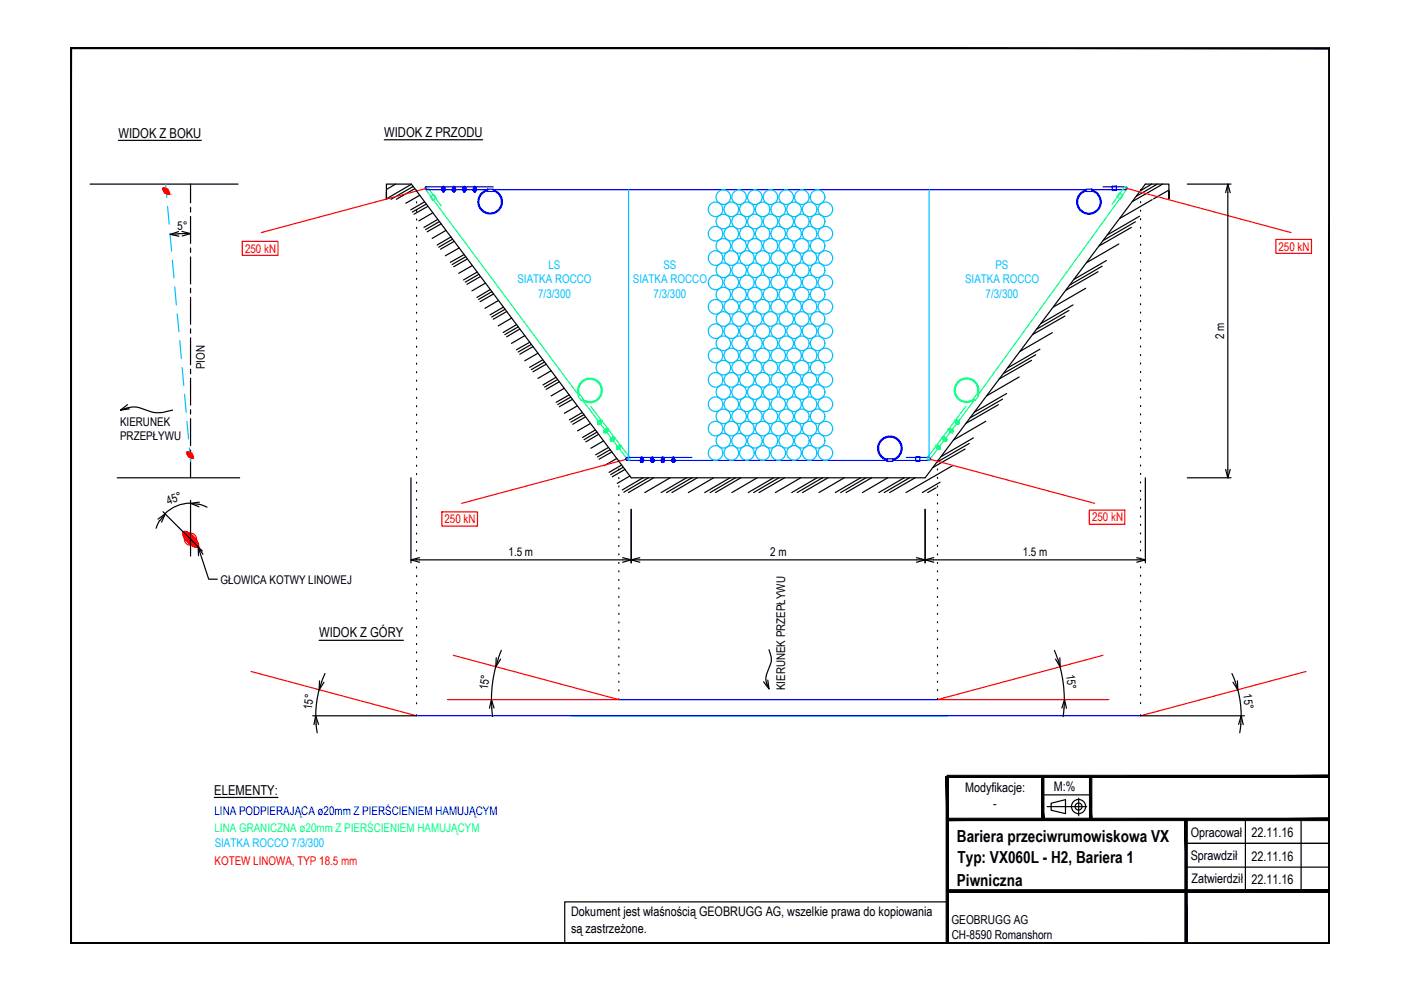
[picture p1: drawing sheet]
<svg xmlns="http://www.w3.org/2000/svg" width="297mm" height="210mm" viewBox="0 0 297 210" stroke-linecap="round" stroke-linejoin="round" font-family="sans-serif">
<!-- layer: 0 -->
<g fill="none" stroke="#000" stroke-width=".25">
<path d="M19.1 39h31.4M25.1 29.8h17.6M81.5 29.6h20.8M251.7 39h9.3M260.3 39v62.3M37.9 49.1l-1.8 .6 1.8 .4M37.9 49.6l-1.8 .1M38.6 49.1l1.8 .4-1.8 .5M38.6 49.5h1.8M247.8 40.6v1.6v-3.2h-5l-46.7 62.3h-62.3l-46.6-62.3h-5.3v3.2v-1.5M259.9 40.9l.4-1.9 .5 1.9M259.9 99.5l.4 1.8 .5-1.8"/>
<path d="M24.9 101.3h25.9M33.5 110.1l1.5-1.1-.7 1.7M35 109l-1.1 1.4M40.4 106.7l1.8 .2M42 116l2.3 6.8h1.8M42.3 106.5l-1.9 .2 1.8 .7M43 117.5l-1-1.5 .1 1.8M87.1 118.7h48.6M87.1 101.3v18M89 118.2l-1.9 .5 1.9 .5M132 118.2l1.8 .5-1.8 .5M133.8 108v11.3"/>
<path d="M135.7 118.2l-1.9 .5 1.9 .5M194.3 118.2l1.8 .5-1.8 .5M194.3 118.7h48.5M196.1 108v11.3M198 118.2l-1.9 .5 1.9 .5M241 118.2l1.8 .5-1.8 .5M242.8 101.3v18M251.7 101.3h9.3M67.7 135.8h17.8M105.2 139.4l-.1 2 1-1.7M105.7 139.6l-.6 1.8M224.3 139.6l.5 1.8"/>
<path d="M224.7 139.5l.1 1.9-1-1.7M66.9 151.8l.1 1.8M67.5 153.6l-.6-1.8-.3 1.8M67.7 144.4v1.9l1-1.6M68.2 144.5l-.5 1.8M104.2 148.3l.1 1.9M104.7 150.1l-.5-1.8-.4 1.9M225.1 150.1l.6-1.8 .4 1.9M225.7 148.3l-.1 1.9M261.9 144.5l.5 1.8M262.4 144.4v1.9l-1-1.6M262.6 153.6l.6-1.8 .4 1.8"/>
<path d="M263.2 151.8l-.1 1.8M45.4 169.1h13.5"/>
</g>
<!-- layer: 0_BEMASSUNG -->
<g fill="none" stroke="#000" stroke-width=".25">
<path d="M38.6 49.5l-.7 .1M27 85.8l-1.5 1.2M27.4 86.7l-1.9 .3a5.8 5.8 0 0 1 5.5 0 5.9 5.9 0 0 0 4.2 .3l1.4-.3M33.9 110.3l-.8 1.7M34.6 108.5l3.3 3.3M40.4 106.7a7.6 7.6 0 0 0-5.4 2.2M40.4 106.1v4.7M42.2 106.9l1.7 .6M133.8 108v11.3M135.7 118.7h58.6M196.1 108v11.3M106.3 137.9l-.7 1.7"/>
<path d="M163 137.8a4.1 4.1 0 0 1-.1 4.1 3.7 3.7 0 0 0 .1 4.2l-.2-1.9M223.6 137.9l.6 1.7M66.3 151.8h21.9M67 153.6l.3 1.8M67.7 146.2a21.4 21.4 0 0 0-.8 5.5M68.9 142.8l-.7 1.7M104.3 150.1l.1 1.8M105.1 141.3a27 27 0 0 0-.9 7M161.9 144.6l1.1 1.5M224.7 141.4a26.9 26.9 0 0 1 1 6.9M225.6 150.1l-.2 1.8M242 151.8h21.8"/>
<path d="M261.2 142.8l.7 1.7M262.4 146.2a21.4 21.4 0 0 1 .8 5.5M263.1 153.6l-.3 1.8"/>
</g>
<g fill="none" stroke="#000" stroke-width=".25">
<path d="M83.9 39l-2 1.2M87.2 39.1l-5.3 3.1M87.6 39.5l-4.7 2.7M244.2 39l-2.4 1.4M245.4 39l-4.5 2.6M246.5 39l-6.5 3.8M87.9 40l-3.9 2.2M89 41.4l-3 1.7M90 42.8l-2.9 1.7M90.4 43.3l-3 1.7M90.7 43.7l-2.9 1.7M91.8 45.1l-3 1.7"/>
<path d="M92.8 46.5l-2.9 1.7M93.1 47l-2.9 1.7M93.5 47.5l-2.9 1.6M94.5 48.9l-2.9 1.6M95.6 50.2l-2.9 1.7M95.9 50.7l-2.9 1.7M96.3 51.2l-2.9 1.6M97.3 52.6l-2.9 1.6M98.4 54l-2.9 1.6M98.7 54.4l-2.8 1.7M99.1 54.9l-2.9 1.7M100.1 56.3l-2.8 1.7"/>
<path d="M101.1 57.7l-2.8 1.7M101.5 58.2l-2.8 1.6M101.9 58.6l-2.9 1.7M232.8 57.6l-6.9 4M233.7 56.4l-6.9 4M234.6 55.2l-6.9 4M237.2 51.7l-6.9 4M239.9 48.2l-6.9 4M240.7 47l-6.8 4M241.6 45.8l-6.8 4M244.3 42.3l-6.9 4M247.8 40.3l-3.2 1.9"/>
<path d="M102.9 60l-2.9 1.7M103.9 61.4l-2.8 1.7M104.3 61.8l-2.9 1.7M104.7 62.3l-2.9 1.7M105.7 63.7l-2.9 1.7M106.7 65.1l-2.8 1.7M107.1 65.6l-2.9 1.6M107.5 66l-2.9 1.7M108.5 67.4l-2.9 1.7M109.5 68.8l-2.8 1.7M109.9 69.3l-2.9 1.7M110.2 69.8l-2.8 1.6"/>
<path d="M111.3 71.2l-2.9 1.6M112.3 72.6l-2.8 1.6M112.7 73l-2.8 1.6M113 73.5l-2.8 1.6M114.1 74.9l-2.8 1.6M115.1 76.3l-2.8 1.6M115.5 76.8l-2.8 1.6M115.8 77.2l-2.8 1.6M116.9 78.6l-2.8 1.6M216.1 79.9l-6.9 4M218.7 76.4l-6.8 3.9M219.6 75.2l-6.9 4"/>
<path d="M220.5 74l-6.9 4M223.1 70.5l-6.8 4M225.8 67l-6.9 4M226.6 65.8l-6.8 4M227.5 64.6l-6.8 4M230.2 61.1l-6.9 4M117.9 80l-2.8 1.6M118.2 80.5l-2.7 1.6M118.6 80.9l-2.8 1.7M119.6 82.3l-2.7 1.6M120.7 83.7l-2.8 1.6M121 84.2l-2.7 1.6"/>
<path d="M121.4 84.7l-2.8 1.5M122.4 86.1l-2.8 1.5M123.5 87.5l-2.8 1.5M123.8 87.9l-2.8 1.6M124.1 88.4l-2.7 1.6M125.2 89.8l-2.8 1.6M126.3 91.1l-2.8 1.7M126.6 91.6l-2.8 1.6M126.9 92.1l-2.7 1.6M128 93.5l-2.7 1.5M129 94.9l-2.7 1.5M129.4 95.3l-2.7 1.6"/>
<path d="M129.7 95.8l-2.7 1.6M130.8 97.2l-2.7 1.6M131.8 98.6l-2.7 1.6M132.1 99.1l-2.6 1.5M132.5 99.5l-2.7 1.6M202 98.7l-9.9 5.7M204.6 95.2l-6.8 3.9M205.5 94l-6.9 4M206.4 92.8l-6.9 4M209 89.3l-6.8 4M211.7 85.8l-6.9 3.9M212.6 84.6l-6.9 4"/>
<path d="M213.4 83.4l-6.8 4M133.5 100.9l-2.6 1.6M136.3 101.3l-4.4 2.6M137.5 101.3l-5.2 3.1M138.6 101.3l-5.4 3.1M142.1 101.3l-5.4 3.1M145.6 101.3l-5.4 3.1M146.7 101.3l-5.4 3.1M147.8 101.3l-5.3 3.1M151.3 101.3l-5.4 3.1M154.8 101.3l-5.4 3.1M155.9 101.3l-5.3 3.1"/>
<path d="M157.1 101.3l-5.4 3.1M160.5 101.3l-5.3 3.1M164 101.3l-5.4 3.1M165.2 101.3l-5.4 3.1M166.3 101.3l-5.4 3.1M169.8 101.3l-5.4 3.1M173.2 101.3l-5.3 3.1M174.4 101.3l-5.4 3.1M175.6 101.3l-5.4 3.1M179 101.3l-5.4 3.1M182.5 101.3l-5.4 3.1M183.6 101.3l-5.4 3.1"/>
<path d="M184.8 101.3l-5.4 3.1M188.2 101.3l-5.3 3.1M191.7 101.3l-5.4 3.1M192.8 101.3l-5.3 3.1M194 101.3l-5.4 3.1M198.5 103.4l-1.8 1M199.3 102.2l-3.7 2.2M221.1 168.5h10.1M222 171h8.4M222.9 170.3l3-.8v3l-3-.7zM228.7 169.2v3.8M251.5 178.8h30.4"/>
<path d="M264 173.7v15.2M275.9 173.7v15.2M200.8 191.2h-81.1v8.9M251.5 183.9h30.4"/>
<circle cx="228.7" cy="171" r="1.5"/>
<circle cx="228.7" cy="171" r=".74"/>
</g>
<!-- layer: TS Horizontal -->
<g fill="none" stroke="#00f" stroke-width=".25">
<path d="M90.4 39.6a.32 .32 0 0 0-.3 .3 .32 .32 0 0 0 .3 .3h13M90.4 39.6h14.2M93.7 40v.3h.7l-.1-.3M93.7 39.9h.1M93.7 40h.1M93.8 40l.1 .1M93.9 39.6h.2M93.9 39.6v.7M94.1 39.6v.7M94.2 40v.1M94.2 39.9h.1M94.2 40h.1"/>
<path d="M94.3 40h.1M95.9 39.9h.1M95.9 40v.3M96 40l.1 .1M96 40h.1M96.1 39.6h.2M96.2 39.6v.7M96.3 39.6v.7M96.4 39.9h.1M96.4 40h.1M96.4 40v.1M96.5 40l.1 .3h-.1"/>
<path d="M98.1 40v.3h.7v-.3M98.2 39.9h.1M98.2 40h.1M98.3 40v.1M98.3 39.6h.2M98.4 39.6v.7M98.6 39.6v.7h-.3M98.7 40l-.1 .2M98.7 39.9h.1M98.7 40h.1M100.4 39.9h.1M100.4 40l-.1 .3"/>
<path d="M100.5 40v.1M100.5 40h.1M100.6 39.6h.2M100.6 39.6v.7M100.8 39.6v.7M100.9 40v.1M100.9 39.9h.1M100.9 40h.1M101 40l.1 .3h-.7M233.9 39.6h4.8M235.8 39.5h.9v.9h-.9zM238.7 39.6a.32 .32 0 0 1 .3 .3 .32 .32 0 0 1-.3 .3h-7.2"/>
<path d="M93.6 40.3l.1 .1M93.7 40.4h.1M93.8 40.4h.1M93.8 40.6h.1M93.8 40.4h.4M93.8 40.1h.1M93.9 40.3h.3M93.9 40.1h.1M93.9 40.1v.1M93.9 40.6h.2M94 40.4v.2h-.2M94 40.4h-.2v.2"/>
<path d="M94 40.4h.2M94.1 40.6h.1M94.2 40.1h.1M94.2 40.1l-.1 .1M94.2 40.4h.1M94.2 40.4v.2h-.2M94.2 40.6h-.4M94.3 40.4h.1M94.4 40.3l-.1 .1M95.9 40.3v.1M95.9 40.3h.1M95.9 40.4h.1"/>
<path d="M96 40.3h.4M96 40.3h.1M96 40.4h.1M96.1 40.3h.3M96.1 40.4h.1v.2h-.1zM96.1 40.4h.1M96.1 40.6h.1M96.1 40.4h.3M96.1 40.1l.1 .1M96.1 40.1h.1M96.2 40.6h.1zM96.2 40.6h.1"/>
<path d="M96.2 40.4h.2M96.3 40.6h.1M96.4 40.1h.1M96.4 40.4h.1M96.4 40.4v.2h-.2M96.4 40.6h-.3M96.4 40.6h.1M96.4 40.1l-.1 .1M96.4 40.3h.1M96.5 40.4h.1M96.6 40.4h.1M96.6 40.3l-.1 .1"/>
<path d="M98.1 40.3v.1M98.1 40.4h.1M98.2 40.4h.1M98.3 40.4h.1M98.3 40.6h.1M98.3 40.4h.4M98.3 40.1h.1M98.3 40.1l.1 .1M98.4 40.6h.2zM98.4 40.6h.1M98.4 40.4v.2h-.1M98.4 40.4h-.1v.2"/>
<path d="M98.4 40.4h.3M98.6 40.6h.1M98.7 40.4h.1M98.7 40.4l-.1 .2h-.2M98.7 40.6h-.4M98.7 40.6h.1M98.8 40.4h.1M98.8 40.3v.1M100.3 40.3l.1 .1M100.3 40.3h.1M100.4 40.4h.1M100.4 40.3h.1"/>
<path d="M100.5 40.4h.1M100.5 40.4h.2l-.1 .2zM100.5 40.6h.1M100.5 40.4h.4M100.5 40.3h.4M100.5 40.1h.1M100.5 40.1l.1 .1M100.6 40.6h.2zM100.6 40.6h.1M100.7 40.4h.2M100.8 40.6h.1M100.8 40.1h.1"/>
<path d="M100.9 40.4h.1M100.9 40.4v.2h-.2M100.9 40.6h-.4M100.9 40.6h.1M100.9 40.1l-.1 .1M101 40.4h.1M101 40.3v.1M103.4 40.2a2.6 2.6 0 0 0-1.7 4 2.6 2.6 0 0 0 4.3 .1 2.6 2.6 0 0 0-1.4-4M103.4 40.5a2.39 2.39 0 0 0-1.5 3.6 2.39 2.39 0 0 0 3.9 .1 2.39 2.39 0 0 0-1.2-3.7M103.4 40.1h1.2v.5h-1.2zM104.6 40.2h125.7M230.3 40.1h1.2v.5h-1.2z"/>
<path d="M230.3 40.3a2.6 2.6 0 0 0-1.6 4 2.6 2.6 0 0 0 4.3 0 2.6 2.6 0 0 0-1.5-4M230.3 40.5a2.39 2.39 0 0 0-1.4 3.7 2.39 2.39 0 0 0 3.9 0 2.39 2.39 0 0 0-1.3-3.7M133 97a.32 .32 0 0 0-.4 .3 .32 .32 0 0 0 .4 .3M133 97.6h55.1M133 97h13.7M135.7 97.7h.6M135.7 97.7h.1M135.8 97.8h.1M135.8 97.3h.1M135.8 97.4l-.1 .3M135.9 97.4h.1M135.9 97.8h.1"/>
<path d="M135.9 97.8h.5M135.9 97.8h.2v.2h-.2zM135.9 98h.1M135.9 97.4v.1M135.9 97.5h.1M135.9 97.7h.4M135.9 97.5l.1 .1M136 98h.2zM136 97h.2M136 97v.7M136.1 97.8h.2M136.2 98h.1"/>
<path d="M136.2 97v.7M136.2 97.5h.1M136.2 97.7h.1M136.3 97.8h.1M136.3 97.8v.2h-.2M136.3 98h-.4M136.3 97.5l-.1 .1M136.3 97.4v.1M136.3 97.3h.1M136.3 97.4h.1M136.4 97.4h.1M136.4 97.7h.1"/>
<path d="M136.4 97.8h.1M136.4 97.4l.1 .3h-.2M136.5 97.7h-.1M137.9 97.7h.1M137.9 97.7h.2M138 97.8h.1M138 97.4l-.1 .3M138.1 97.3h.1M138.1 97.4h.1M138.1 97.8h.1M138.1 97.7h.4M138.1 97.7h.1"/>
<path d="M138.1 97.8h.6M138.1 97.4l.1 .2M138.1 98h.1M138.2 97.5h.1M138.2 97h.2M138.2 98h.2zM138.2 98h.1M138.2 97v.7M138.3 97.8v.2h-.2M138.3 97.8h-.1l-.1 .2M138.3 97.8h.2M138.4 98h.1"/>
<path d="M138.4 97v.7M138.5 97.8h.1M138.6 97.7h.1M138.5 97.4l-.1 .2M138.5 97.4h.1M138.5 97.8v.2h-.2M138.5 98h-.4M138.5 98h.1M138.5 97.3h.1M138.6 97.3h.1M138.6 97.8h.1M138.6 97.4l.1 .3h-.1"/>
<path d="M138.7 97.8h.1M138.7 97.7h-.1M140.1 97.7h.1M140.2 97.4v.3h.7v-.3M140.2 97.8h.1M140.3 97.8h.1M140.3 97.3h.1M140.3 97.4h.1M140.3 97.8h.3v.2h-.3zM140.3 98h.1M140.3 97.8h.5M140.3 97.4l.1 .1"/>
<path d="M140.4 97.5h.1M140.4 97.5v.1M140.4 97v.7h.3M140.4 98h.2zM140.4 98h.1M140.4 97h.2M140.6 97.8h.1M140.6 98h.1M140.6 97v.7M140.7 97.8h.1M140.7 97.4l-.1 .2M140.7 97.8v.2h-.1"/>
<path d="M140.7 98h-.4M140.7 98h.1M140.8 97.3h.1M140.8 97.8h.1M140.8 97.4h.1M140.8 97.7h.1M140.9 97.8h.1M140.9 97.7h.1M142.4 97.7h.1M142.5 97.8h.1M142.5 97.4l-.1 .3M142.5 97.3h.1"/>
<path d="M142.5 97.7h.1M142.6 97.8h.1M142.6 97.7h.4M142.6 97.4l.1 .2M142.6 97.4h.1M142.6 97.7h.3M142.6 98h.1M142.6 97.8h.3M142.6 97.5h.1M142.6 97h.2M142.7 98h.1zM142.7 98h.1"/>
<path d="M142.7 97v.7M142.8 97.8v.2h-.2M142.8 97.8h-.2v.2M142.8 97.8h.1M142.8 98h.1M142.8 97v.7M142.9 97.5h.1M142.9 97.8h.1M142.9 97.8v.2h-.1M142.9 98h-.3M142.9 98h.1M142.9 97.5l-.1 .1"/>
<path d="M143 97.3h.1M143 97.8h.1M143 97.4h.1M143 97.4l-.1 .1M143 97.7h.1M143.1 97.8h.1M143.1 97.4v.3h-.1M143.1 97.7h.1M188.1 97.3h1.2v.5h-1.2zM188.1 97.6a2.6 2.6 0 0 1-1.6-4 2.6 2.6 0 0 1 4.3 0 2.6 2.6 0 0 1-1.5 4M188.1 97.4a2.39 2.39 0 0 1-1.4-3.7 2.39 2.39 0 0 1 3.9 0 2.39 2.39 0 0 1-1.3 3.7M192.2 97h4.8a.32 .32 0 0 1 .3 .3 .32 .32 0 0 1-.3 .3h-7.7"/>
<path d="M194.2 96.9h.8v.9h-.8zM88.3 151.8h153.5M131.2 148.3h67.6"/>
</g>
<!-- layer: TS Vertikal -->
<g fill="none" stroke="#00ff7f" stroke-width=".25">
<path d="M90.7 39.7a.32 .32 0 0 0-.5-.1 .32 .32 0 0 0 0 .5l32.5 43.7a2.6 2.6 0 0 1 2.3-3.6 2.6 2.6 0 0 1 2.6 3.4 2.6 2.6 0 0 1-4.2 1.2l9.6 12.6M90.7 39.8l2.8 3.8M238.4 39.7a.32 .32 0 0 1 .4-.1 .32 .32 0 0 1 .1 .4M238.4 39.7l-2.6 3.6M91.2 41.8l.8-.6 .5 .8-.7 .5zM237.3 40.9l.8 .6-.6 .7-.7-.5zM238.9 40.1l-31.6 43.6a2.6 2.6 0 0 0-2.3-3.6 2.6 2.6 0 0 0-2.5 3.5 2.6 2.6 0 0 0 4.1 1.1M122.5 83.9l.5-.2 .7 .9-.5 .3zM122.9 83.7a2.39 2.39 0 0 1 2.1-3.3 2.39 2.39 0 0 1 2.4 3.1 2.39 2.39 0 0 1-3.8 1.2M125.3 86.2l8.2 10.8a.32 .32 0 0 1 0 .5 .32 .32 0 0 1-.5-.1M126.7 89.7l.2 .3M126.7 89.8l.1 .2-.1-.2"/>
<path d="M126.8 89.4v.1M126.8 89.5h.1M126.8 89.5v.1M126.8 89.9l.2-.2 .1 .2-.2 .1zM126.8 89.6h.1M126.8 90h.1M126.8 89.6l.3 .3M126.8 89.6l.2 .1M126.8 89.6l-.1 .1M126.9 89.6h.1M126.9 90h.1M127 89.5l.2 .3"/>
<path d="M127.1 89.4h.1M127.1 89.9h.1M127.1 89.2l-.3 .2 .4 .5M127.1 89.9v.1M127.2 89.9h.1M127.2 89.2v.1M127.2 90h.1M127.2 89.2h.1M127.2 89.7h.1M127.2 89.3h.1M127.2 89.3l-.1 .2M127.3 89.7h.1"/>
<path d="M127.5 89.7h.1M127.5 89.2l.1 .1M127.5 89.7h-.2M127.5 89.7l-.2 .3-.1-.1M127.6 89.2l-.5 .4M127.7 89.3l-.5 .4M128 91.5l.3 .3M128 91.5h.1M128.1 91.6l.1 .1-.1-.1M128.1 91.6h.1M128.1 91.2h.1M128.2 91.3h.1"/>
<path d="M128.2 91.2h.1M128.2 91.3v.1M128.2 91.4h.1M128.2 91.7l.1-.2 .1 .2zM128.2 91.7h.1M128.2 91.4l-.2 .1 .2 .2M128.2 91.4l.3 .3M128.2 91.4l.1 .1M128.3 91.8h.1M128.4 91.3l.1 .3M128.5 91.7h.1M128.5 91l-.3 .2 .4 .5 .3-.2"/>
<path d="M128.5 91h.1M128.5 91l.1 .1M128.5 91.1h.1M128.6 91.1h.1M128.6 91.1l-.2 .2M128.6 91.4h.1M128.8 91.4l-.3 .1M128.8 91.4h.1M128.9 90.9l.1 .2M128.9 91.4h.1M128.9 90.9l-.5 .5M129 91.1l-.5 .4"/>
<path d="M129.4 93.3l.2 .3M129.4 93.3h.1M129.4 93.3l.2 .2zM129.5 93h.1M129.5 92.9v.1M129.5 93.1h.1M129.5 93.4h.3l-.2 .2zM129.5 93l.1 .1M129.6 93.1h.1M129.6 93.1l-.2 .2 .1 .1M129.6 93.5h.1M129.6 93.1l.2 .3"/>
<path d="M129.6 93.1v.2M129.6 93.6h.1M129.7 93l.2 .3M129.7 93.1l.7-.4-.5 .6M129.8 93.4h.1M129.8 92.9h.1M129.8 93.4l.1 .1M129.9 92.8l-.4 .1 .4 .5M129.9 93.5h.1M129.9 92.8h.1M129.9 93.4h.1M129.9 93.4l.1 .1"/>
<path d="M129.9 92.8l-.1 .3M130 93.2h.1M130 93.2l-.1 .1M130.1 93.2h.1M130.1 93.2h-.1M130.2 93.2h.1M130.2 93.3l-.2 .2M130.7 95h.1M130.7 95l.3 .3M130.8 95.1l.1 .2zM130.8 95.1h.1M130.8 94.8h.1"/>
<path d="M130.8 94.8l.1 .1M130.8 94.7h.1M130.9 94.9h.1M130.9 94.9l.1 .1M130.9 94.9l-.2 .1 .2 .2M130.9 94.9l.2 .3M131 94.9h.1M131 95.3h.1M131 95l-.1 .2 .1 .1M131 95l.1 .2-.1 .1M131 94.8l.2 .3M131.1 94.7h.1"/>
<path d="M131.1 95.2h.1M131.2 95.2h.1M131.2 95.2v.1M131.2 95.3h.1M131.2 94.5l-.3 .2 .3 .5M131.2 95h.1M131.2 94.5v.1M131.2 94.6h.1M131.2 94.6v.1M131.3 95h.1M131.5 95h.1M131.5 94.9l-.2 .1"/>
<path d="M131.5 94.9h.1M131.5 95l-.2 .3-.1-.1M131.6 94.5l.1 .1M131.6 94.5l-.5 .4v-.2M131.7 94.7l-.5 .3M198.4 94.6l.5 .4-.3-.1M198.5 94.4l-.1 .2M198.6 94.5l.5 .4M198.6 95h.1M198.6 94.9v.1M198.6 95l.3 .3v-.1M198.8 95h.1"/>
<path d="M198.9 94.5v.1M198.9 94.6h.1M198.9 94.6l.1 .1M198.9 95.2h-.1M198.9 94.5l.3 .3M198.9 95.3h.1M198.9 95.1v.1M199 95.2h.1M199 95.2l-.1 .1M199 94.7h.1M199 94.7l.1 .1M199.1 94.8h.1"/>
<path d="M199.1 94.8l-.2 .3M199.1 95l.1 .3-.2-.1zM199.2 95.3h.1M199.2 94.8l-.3 .3M199.2 94.9h.1M199.2 94.9l-.2 .3M199.3 94.7h.1M199.3 94.7v.1M199.3 94.9h.1M199.3 94.9l-.1 .1M199.3 94.9l.1 .1-.1 .2M199.3 94.8h.1"/>
<path d="M199.3 94.8l-.1 .1M199.4 95.1l-.2 .2zM199.4 95.1h.1M199.4 95h.1M199.4 95l-.2 .3M199.7 92.9l.2-.2 .5 .4M199.7 92.8l.6 .5M199.9 93.2h.1M199.9 93.2l.3 .3 .1-.1M200 93.1l-.1 .1M200 93.2h.1M200 93.1l.3 .1"/>
<path d="M200.1 93.2h.1M200.2 92.8h.1M200.2 92.8l.1 .1M200.2 93.4l-.1 .1M200.3 92.8h-.1M200.3 92.8h.1M200.3 92.8l.3 .1-.3 .5M200.3 93.5h.1M200.3 92.9h.1M200.3 93.4h.1M200.3 93.4v.1M200.3 93h.1"/>
<path d="M200.4 93h.1M200.4 93l-.1 .3M200.5 93.3l.1 .1-.1 .1-.1-.1zM200.5 93.5v.1M200.5 93.1h.1M200.5 93.6h.1M200.6 93.1h.1M200.6 93.5h.1M200.6 93.1l.2 .1-.2 .2M200.6 93.1l-.3 .3M200.6 93.1l-.1 .2M200.6 92.9v.1"/>
<path d="M200.6 93h.1M200.6 93v.1M200.7 93.3l-.1 .2zM200.7 93.3h.1M200.8 93.2l-.3 .4M200.8 93.2h.1M201.1 91.1l.5 .4M201.2 90.9l-.1 .2M201.2 91.4h.1M201.2 90.9l.5 .4M201.3 91.4h.1M201.3 91.4l.3 .3"/>
<path d="M201.4 91.4h.1M201.5 91.4h.1M201.6 91h.1M201.6 91.1l.1 .2M201.6 91.7h-.1M201.6 91l.3 .1-.3 .5M201.6 91.7h.1M201.6 91.6h.1M201.6 91.6v.1M201.7 91.1v.1M201.7 91.6h.1M201.7 91.6l-.1 .1"/>
<path d="M201.7 91.6v.1M201.8 91.3l-.2 .2M201.8 91.5l.1 .2h-.2zM201.9 91.3h.1M201.9 91.8h.1M201.9 91.7v.1M201.9 91.4h.2l-.2 .2M201.9 91.3l-.2 .3M201.9 91.3v.1M201.9 91.4l-.1 .1M201.9 91.1v.1M201.9 91.2h.1"/>
<path d="M201.9 91.2v.1M202 91.2h.1M202 91.5l-.1 .2zM202 91.5h.1M202.1 91.4l-.2 .4M202.1 91.4h.1M202.6 89.6h.1M202.6 89.6l.3 .1M202.6 89.7l.2 .3 .1-.1M202.8 89.6v.1M202.9 89.2h.1M202.9 89.3l.2 .2-.2 .2"/>
<path d="M202.9 89.9h-.1M202.9 89.9h.1M203 89.2l.3 .2-.4 .5M203 89.9h.1M203 89.4h.1M203 89.8h.1M203 89.8v.1M203 89.5l-.6-.3 .6 .5M203.1 89.7l.2 .1-.1 .2-.2-.1zM203.2 90h.1M203.2 89.5h.1M203.3 89.5h.1"/>
<path d="M203.3 89.9h.1M203.3 89.6l-.2 .1M203.3 89.5l-.3 .4M203.3 89.5v.1M203.3 89.6l.1 .1M203.3 89.3v.1M203.3 89.4h.1M203.4 89.7l-.1 .2 .1-.1M203.4 89.7l-.2 .3M204.8 86.1l-8.2 10.9a.32 .32 0 0 0 .1 .5 .32 .32 0 0 0 .4-.1M206.6 84.8l-9.5 12.6M207.1 83.6l.4 .3-.7 1-.4-.4z"/>
<path d="M207.2 83.6a2.39 2.39 0 0 0-2.2-3.3 2.39 2.39 0 0 0-2.3 3.2 2.39 2.39 0 0 0 3.7 1.1"/>
</g>
<!-- layer: Seilanker -->
<g fill="none" stroke="#f00" stroke-width=".25">
<path d="M34.6 39.8l.3 .1 .6 .5a.5 .5 0 0 1 .2 .8 1.34 1.34 0 0 1-1.1-1.4zM90.5 39.9l-35.1 9.4M238.6 39.9l35.1 9.4M51.4 51.2h7.5v2.9h-7.5zM270.5 50.8h7.6v2.9h-7.6zM39.7 95.8a1.37 1.37 0 0 1 1.2 1.4 1.29 1.29 0 0 1-1.2-1.4zM133 97.3l-35.1 9.4M197 97.3l35.1 9.4M38.8 112.8a2.17 2.17 0 0 1 2.2 .9 2.68 2.68 0 0 1 1.1 2.2 1.66 1.66 0 0 1-2-.8 2.5 2.5 0 0 1-1.3-2.3zM93.7 108.5h7.5v3h-7.5zM230.9 108.2h7.6v3h-7.6zM96.1 138.9l35.1 9.4h-36.3"/>
<path d="M233.9 138.9l-35.1 9.4h36.3M53.2 142.4l35.1 9.4M276.9 142.4l-35.1 9.4"/>
<circle cx="35.2" cy="40.5" r=".53"/>
<circle cx="40.3" cy="96.5" r=".53"/>
<circle cx="40.4" cy="114.3" r="1.29"/>
</g>
<!-- layer: Netz -->
<g fill="none" stroke="#00bfff" stroke-width=".25">
<path d="M133.3 40.2v57.4M197 40.2v57.4"/>
<circle cx="151.7" cy="44.4" r="1.55"/>
<circle cx="151.7" cy="59.9" r="1.55"/>
<circle cx="151.7" cy="49.6" r="1.55"/>
<circle cx="151.7" cy="54.7" r="1.55"/>
<circle cx="153.4" cy="41.8" r="1.55"/>
<circle cx="153.4" cy="52.1" r="1.55"/>
<circle cx="153.4" cy="57.3" r="1.55"/>
<circle cx="153.4" cy="47" r="1.55"/>
<circle cx="155.1" cy="44.4" r="1.55"/>
<circle cx="155.1" cy="49.6" r="1.55"/>
<circle cx="155.1" cy="59.9" r="1.55"/>
<circle cx="155.1" cy="54.7" r="1.55"/>
<circle cx="156.7" cy="52.1" r="1.55"/>
<circle cx="156.7" cy="41.8" r="1.55"/>
<circle cx="156.7" cy="57.3" r="1.55"/>
<circle cx="156.7" cy="47" r="1.55"/>
<circle cx="158.4" cy="44.4" r="1.55"/>
<circle cx="158.4" cy="59.9" r="1.55"/>
<circle cx="158.4" cy="54.7" r="1.55"/>
<circle cx="158.4" cy="49.6" r="1.55"/>
<circle cx="160.1" cy="52.1" r="1.55"/>
<circle cx="160.1" cy="57.3" r="1.55"/>
<circle cx="160.1" cy="47" r="1.55"/>
<circle cx="160.1" cy="41.8" r="1.55"/>
<circle cx="161.7" cy="59.9" r="1.55"/>
<circle cx="161.7" cy="49.6" r="1.55"/>
<circle cx="161.7" cy="44.4" r="1.55"/>
<circle cx="161.7" cy="54.7" r="1.55"/>
<circle cx="163.4" cy="52.1" r="1.55"/>
<circle cx="163.4" cy="41.8" r="1.55"/>
<circle cx="163.4" cy="57.3" r="1.55"/>
<circle cx="163.4" cy="47" r="1.55"/>
<circle cx="165" cy="59.9" r="1.55"/>
<circle cx="165" cy="54.7" r="1.55"/>
<circle cx="165" cy="44.4" r="1.55"/>
<circle cx="165" cy="49.6" r="1.55"/>
<circle cx="166.7" cy="52.1" r="1.55"/>
<circle cx="166.7" cy="41.8" r="1.55"/>
<circle cx="166.7" cy="57.3" r="1.55"/>
<circle cx="166.7" cy="47" r="1.55"/>
<circle cx="168.4" cy="44.4" r="1.55"/>
<circle cx="168.4" cy="54.7" r="1.55"/>
<circle cx="168.4" cy="59.9" r="1.55"/>
<circle cx="168.4" cy="49.6" r="1.55"/>
<circle cx="170" cy="52.1" r="1.55"/>
<circle cx="170" cy="57.3" r="1.55"/>
<circle cx="170" cy="41.8" r="1.55"/>
<circle cx="170" cy="47" r="1.55"/>
<circle cx="171.7" cy="54.7" r="1.55"/>
<circle cx="171.7" cy="44.4" r="1.55"/>
<circle cx="171.7" cy="49.6" r="1.55"/>
<circle cx="171.7" cy="59.9" r="1.55"/>
<circle cx="173.3" cy="41.8" r="1.55"/>
<circle cx="173.3" cy="52.1" r="1.55"/>
<circle cx="173.3" cy="57.3" r="1.55"/>
<circle cx="173.3" cy="47" r="1.55"/>
<circle cx="175" cy="49.6" r="1.55"/>
<circle cx="175" cy="59.9" r="1.55"/>
<circle cx="175" cy="44.4" r="1.55"/>
<circle cx="175" cy="54.7" r="1.55"/>
<circle cx="151.7" cy="65" r="1.55"/>
<circle cx="151.7" cy="75.4" r="1.55"/>
<circle cx="151.7" cy="70.2" r="1.55"/>
<circle cx="153.4" cy="67.6" r="1.55"/>
<circle cx="153.4" cy="72.8" r="1.55"/>
<circle cx="153.4" cy="62.5" r="1.55"/>
<circle cx="153.4" cy="78" r="1.55"/>
<circle cx="155.1" cy="65" r="1.55"/>
<circle cx="155.1" cy="75.4" r="1.55"/>
<circle cx="155.1" cy="70.2" r="1.55"/>
<circle cx="156.7" cy="72.8" r="1.55"/>
<circle cx="156.7" cy="78" r="1.55"/>
<circle cx="156.7" cy="62.5" r="1.55"/>
<circle cx="156.7" cy="67.6" r="1.55"/>
<circle cx="158.4" cy="65" r="1.55"/>
<circle cx="158.4" cy="75.4" r="1.55"/>
<circle cx="158.4" cy="70.2" r="1.55"/>
<circle cx="160.1" cy="67.6" r="1.55"/>
<circle cx="160.1" cy="72.8" r="1.55"/>
<circle cx="160.1" cy="78" r="1.55"/>
<circle cx="160.1" cy="62.5" r="1.55"/>
<circle cx="161.7" cy="70.2" r="1.55"/>
<circle cx="161.7" cy="65" r="1.55"/>
<circle cx="161.7" cy="75.4" r="1.55"/>
<circle cx="163.4" cy="78" r="1.55"/>
<circle cx="163.4" cy="67.6" r="1.55"/>
<circle cx="163.4" cy="72.8" r="1.55"/>
<circle cx="163.4" cy="62.5" r="1.55"/>
<circle cx="165" cy="65" r="1.55"/>
<circle cx="165" cy="75.4" r="1.55"/>
<circle cx="165" cy="70.2" r="1.55"/>
<circle cx="166.7" cy="62.5" r="1.55"/>
<circle cx="166.7" cy="78" r="1.55"/>
<circle cx="166.7" cy="67.6" r="1.55"/>
<circle cx="166.7" cy="72.8" r="1.55"/>
<circle cx="168.4" cy="65" r="1.55"/>
<circle cx="168.4" cy="75.4" r="1.55"/>
<circle cx="168.4" cy="70.2" r="1.55"/>
<circle cx="170" cy="78" r="1.55"/>
<circle cx="170" cy="62.5" r="1.55"/>
<circle cx="170" cy="67.6" r="1.55"/>
<circle cx="170" cy="72.8" r="1.55"/>
<circle cx="171.7" cy="70.2" r="1.55"/>
<circle cx="171.7" cy="65" r="1.55"/>
<circle cx="171.7" cy="75.4" r="1.55"/>
<circle cx="173.3" cy="62.5" r="1.55"/>
<circle cx="173.3" cy="67.6" r="1.55"/>
<circle cx="173.3" cy="78" r="1.55"/>
<circle cx="173.3" cy="72.8" r="1.55"/>
<circle cx="175" cy="65" r="1.55"/>
<circle cx="175" cy="75.4" r="1.55"/>
<circle cx="175" cy="70.2" r="1.55"/>
<circle cx="151.7" cy="96" r="1.55"/>
<circle cx="151.7" cy="80.5" r="1.55"/>
<circle cx="151.7" cy="85.7" r="1.55"/>
<circle cx="151.7" cy="90.9" r="1.55"/>
<circle cx="153.4" cy="83.1" r="1.55"/>
<circle cx="153.4" cy="88.3" r="1.55"/>
<circle cx="153.4" cy="93.5" r="1.55"/>
<circle cx="155.1" cy="96" r="1.55"/>
<circle cx="155.1" cy="80.5" r="1.55"/>
<circle cx="155.1" cy="85.7" r="1.55"/>
<circle cx="155.1" cy="90.9" r="1.55"/>
<circle cx="156.7" cy="88.3" r="1.55"/>
<circle cx="156.7" cy="83.1" r="1.55"/>
<circle cx="156.7" cy="93.5" r="1.55"/>
<circle cx="158.4" cy="96" r="1.55"/>
<circle cx="158.4" cy="80.5" r="1.55"/>
<circle cx="158.4" cy="85.7" r="1.55"/>
<circle cx="158.4" cy="90.9" r="1.55"/>
<circle cx="160.1" cy="83.1" r="1.55"/>
<circle cx="160.1" cy="93.5" r="1.55"/>
<circle cx="160.1" cy="88.3" r="1.55"/>
<circle cx="161.7" cy="85.7" r="1.55"/>
<circle cx="161.7" cy="90.9" r="1.55"/>
<circle cx="161.7" cy="80.5" r="1.55"/>
<circle cx="161.7" cy="96" r="1.55"/>
<circle cx="163.4" cy="83.1" r="1.55"/>
<circle cx="163.4" cy="93.5" r="1.55"/>
<circle cx="163.4" cy="88.3" r="1.55"/>
<circle cx="165" cy="85.7" r="1.55"/>
<circle cx="165" cy="80.5" r="1.55"/>
<circle cx="165" cy="96" r="1.55"/>
<circle cx="165" cy="90.9" r="1.55"/>
<circle cx="166.7" cy="83.1" r="1.55"/>
<circle cx="166.7" cy="93.5" r="1.55"/>
<circle cx="166.7" cy="88.3" r="1.55"/>
<circle cx="168.4" cy="85.7" r="1.55"/>
<circle cx="168.4" cy="96" r="1.55"/>
<circle cx="168.4" cy="80.5" r="1.55"/>
<circle cx="168.4" cy="90.9" r="1.55"/>
<circle cx="170" cy="83.1" r="1.55"/>
<circle cx="170" cy="88.3" r="1.55"/>
<circle cx="170" cy="93.5" r="1.55"/>
<circle cx="171.7" cy="90.9" r="1.55"/>
<circle cx="171.7" cy="80.5" r="1.55"/>
<circle cx="171.7" cy="85.7" r="1.55"/>
<circle cx="171.7" cy="96" r="1.55"/>
<circle cx="173.3" cy="88.3" r="1.55"/>
<circle cx="173.3" cy="93.5" r="1.55"/>
<circle cx="173.3" cy="83.1" r="1.55"/>
<circle cx="175" cy="85.7" r="1.55"/>
<circle cx="175" cy="96" r="1.55"/>
<circle cx="175" cy="90.9" r="1.55"/>
<circle cx="175" cy="80.5" r="1.55"/>
</g>
<!-- layer: 0_PUNKTIERTE LINIE -->
<g fill="none" stroke="#000" stroke-width=".25">
<path d="M88.3 59.2h.1M88.3 57.4h.1M88.3 55.6h.1M88.3 53.8h.1M88.3 52h.1M88.3 50.2h.1M88.3 48.4h.1M88.3 46.7h.1M88.3 44.8h.1M88.3 43h.1M88.3 40.5h.1M241.8 59.2h.1"/>
<path d="M241.8 57.4h.1M241.8 55.6h.1M241.8 53.8h.1M241.8 52h.1M241.8 50.2h.1M241.8 48.4h.1M241.8 46.6h.1M241.8 44.8h.1M241.8 43h.1M241.8 40.4h.1M88.3 79h.1M88.3 77.2h.1"/>
<path d="M88.3 75.4h.1M88.3 73.6h.1M88.3 71.8h.1M88.3 70h.1M88.3 68.2h.1M88.3 66.4h.1M88.3 64.6h.1M88.3 62.8h.1M88.3 61h.1M241.8 79h.1M241.8 77.2h.1M241.8 75.4h.1"/>
<path d="M241.8 73.6h.1M241.8 71.8h.1M241.8 70h.1M241.8 68.2h.1M241.8 66.4h.1M241.8 64.6h.1M241.8 62.8h.1M241.8 61h.1M88.3 98.8h.1M88.3 97h.1M88.3 95.3h.1M88.3 93.4h.1"/>
<path d="M88.3 91.7h.1M88.3 89.8h.1M88.3 88.1h.1M88.3 86.2h.1M88.3 84.5h.1M88.3 82.6h.1M88.3 80.8h.1M131.2 99.7h.1M131.2 97.8h.1M198.8 99.7h.1M198.8 97.8h.1M241.8 98.8h.1"/>
<path d="M241.8 97h.1M241.8 95.2h.1M241.8 93.4h.1M241.8 91.6h.1M241.8 89.8h.1M241.8 88h.1M241.8 86.2h.1M241.8 84.4h.1M241.8 82.6h.1M241.8 80.8h.1M88.3 118.7h.1M88.3 116.8h.1"/>
<path d="M88.3 115h.1M88.3 113.2h.1M88.3 111.4h.1M88.3 109.6h.1M88.3 107.8h.1M88.3 106h.1M88.3 104.2h.1M88.3 102.4h.1M88.3 100.6h.1M131.2 119.5h.1M131.2 117.6h.1M131.2 115.9h.1"/>
<path d="M131.2 114h.1M131.2 112.3h.1M131.2 110.4h.1M131.2 108.7h.1M131.2 106.8h.1M131.2 105.1h.1M131.2 103.3h.1M131.2 101.5h.1M198.8 119.5h.1M198.8 117.6h.1M198.8 115.8h.1M198.8 114h.1"/>
<path d="M198.8 112.2h.1M198.8 110.4h.1M198.8 108.6h.1M198.8 106.8h.1M198.8 105h.1M198.8 103.3h.1M198.8 101.4h.1M241.8 118.6h.1M241.8 116.8h.1M241.8 115h.1M241.8 113.2h.1M241.8 111.4h.1"/>
<path d="M241.8 109.6h.1M241.8 107.8h.1M241.8 106h.1M241.8 104.2h.1M241.8 102.4h.1M241.8 100.6h.1M88.3 138.4h.1M88.3 136.7h.1M88.3 134.8h.1M88.3 133.1h.1M88.3 131.2h.1M88.3 129.5h.1"/>
<path d="M88.3 127.6h.1M88.3 125.9h.1M88.3 124h.1M88.3 122.3h.1M88.3 120.4h.1M131.2 139.3h.1M131.2 137.5h.1M131.2 135.7h.1M131.2 133.9h.1M131.2 132.1h.1M131.2 130.3h.1M131.2 128.5h.1"/>
<path d="M131.2 126.7h.1M131.2 124.8h.1M131.2 123.1h.1M131.2 121.2h.1M198.8 139.2h.1M198.8 137.5h.1M198.8 135.6h.1M198.8 133.9h.1M198.8 132h.1M198.8 130.3h.1M198.8 128.4h.1M198.8 126.7h.1"/>
<path d="M198.8 124.8h.1M198.8 123.1h.1M198.8 121.2h.1M241.8 138.4h.1M241.8 136.6h.1M241.8 134.8h.1M241.8 133h.1M241.8 131.2h.1M241.8 129.4h.1M241.8 127.6h.1M241.8 125.8h.1M241.8 124h.1"/>
<path d="M241.8 122.2h.1M241.8 120.4h.1M88.3 151.8h.1M88.3 149.2h.1M88.3 147.4h.1M88.3 145.6h.1M88.3 143.8h.1M88.3 142h.1M88.3 140.3h.1M131.2 148.3h.1M131.2 146.5h.1M131.2 144.7h.1"/>
<path d="M131.2 142.9h.1M131.2 141.1h.1M198.8 148.3h.1M198.8 146.4h.1M198.8 144.7h.1M198.8 142.8h.1M198.8 141.1h.1M241.8 151.8h.1M241.8 149.2h.1M241.8 147.4h.1M241.8 145.6h.1M241.8 143.8h.1"/>
<path d="M241.8 142h.1M241.8 140.2h.1"/>
</g>
<!-- layer: 0_MITTELLINIEN -->
<g fill="none" stroke="#000" stroke-width=".25">
<path d="M40.4 39v4M40.4 44v1M40.4 45.9v5.7M40.4 52.6v.9M40.4 54.5v5.7M40.4 61.1v1M40.4 63v5.7M40.4 69.7v1M40.4 71.6v5.7M40.4 78.3v.9M40.4 80.2v5.7M40.4 86.9v.9"/>
<path d="M40.4 88.8v5.7M40.4 95.4v1M40.4 97.3v4M37.9 111.8l5 5M40.4 110.8v7.1"/>
</g>
<!-- layer: Netz seitlich -->
<path d="M35.1 39l.3 2.9M35.5 43.8l.4 3.7M36 49.4l.4 3.9M36.5 55.2l.4 3.7M37.1 60.8l.3 3.8M37.6 66.5l.3 3.8M38.1 72.2l.4 3.8M38.6 77.9l.4 3.8M39.1 83.6l.4 3.8M39.6 89.3l.4 3.8M40.1 95l.3 2.8" fill="none" stroke="#00bfff" stroke-width=".25"/>
<!-- layer: Seilanker -->
<g fill="#f00" stroke="#f00" stroke-width=".21">
<path d="M34.6 39.8h.2z"/>
<path d="M35.1 40.9h.8z"/>
<path d="M35.4 41.1h.5z"/>
<path d="M35.6 41.1h.2z"/>
<path d="M39 112.7h.3z"/>
<path d="M41.4 116h.5z"/>
<path d="M39.7 95.8h.1z"/>
<path d="M40.3 96.9h.7z"/>
<path d="M40.4 97h.6z"/>
<path d="M40.7 97.2h.2z"/>
<path d="M40.7 97.2h.1z"/>
<path d="M34.6 39.8h.2zM34.6 39.8h.2z"/>
<path d="M34.6 39.8l.3 .1zM34.6 39.8l.3 .1z"/>
<path d="M34.6 39.9h.3zM34.6 39.9h.3z"/>
<path d="M34.6 39.9h.4zM34.6 39.9h.4z"/>
<path d="M34.6 39.9l.5 .1zM34.6 39.9l.5 .1z"/>
<path d="M34.6 40h.6zM34.6 40h.6z"/>
<path d="M34.6 40h.6zM34.6 40h.6z"/>
<path d="M34.6 40l.7 .1zM34.6 40l.7 .1z"/>
<path d="M34.6 40.1h.7zM34.6 40.1h.7z"/>
<path d="M34.6 40.1l.8 .1zM34.6 40.1l.8 .1z"/>
<path d="M34.6 40.2l.8 .1zM34.6 40.2l.8 .1z"/>
<path d="M34.6 40.3h.9zM34.6 40.3h.9z"/>
<path d="M34.6 40.3l.9 .1zM34.6 40.3l.9 .1z"/>
<path d="M34.7 40.4l.9 .1zM34.7 40.4l.9 .1z"/>
<path d="M34.7 40.5h1zM34.7 40.5h1z"/>
<path d="M34.8 40.5l.9 .1zM34.8 40.5l.9 .1z"/>
<path d="M34.9 40.6h.8zM34.9 40.6h.8z"/>
<path d="M34.9 40.6l.9 .1zM34.9 40.6l.9 .1z"/>
<path d="M34.9 40.7l.9 .1zM34.9 40.7l.9 .1z"/>
<path d="M35 40.8l.9 .1zM35 40.8l.9 .1zM35.1 40.9h.8z"/>
<path d="M35.1 40.9h.8zM35.1 40.9h.8z"/>
<path d="M35.2 40.9l.7 .1zM35.2 40.9l.7 .1z"/>
<path d="M35.2 41h.7zM35.2 41h.7z"/>
<path d="M35.3 41l.6 .1zM35.3 41l.6 .1z"/>
<path d="M35.4 41.1h.5zM35.4 41.1h.5zM35.4 41.1h.5z"/>
<path d="M35.5 41.1h.4zM35.5 41.1h.3zM35.6 41.1h.2z"/>
<path d="M35.6 41.1l.2 .1zM35.7 41.2h.1z"/>
<path d="M39 112.7h.4zM39 112.7h.4z"/>
<path d="M39 112.7l.6 .1zM38.8 112.8h.8z"/>
<path d="M38.8 112.8h.9zM38.8 112.8h.9z"/>
<path d="M38.8 112.8l1.1 .1zM38.7 112.9h1.2z"/>
<path d="M38.7 112.9h1.3zM38.7 112.9h1.3z"/>
<path d="M38.7 112.9l1.5 .2-.2-.2zM38.7 112.9l1.5 .2h-1.5z"/>
<path d="M38.7 113.1l1.6 .1zM38.7 113.1l1.6 .1z"/>
<path d="M38.7 113.2l1.8 .1-.2-.1zM38.7 113.2l1.8 .1h-1.8z"/>
<path d="M38.7 113.3l1.9 .1zM38.7 113.3l1.9 .1z"/>
<path d="M38.8 113.4l2.1 .2-.3-.2zM38.8 113.4l2.1 .2h-2z"/>
<path d="M38.9 113.6l2.1 .1zM38.9 113.6l2.1 .1z"/>
<path d="M38.9 113.7l2.3 .2-.2-.2zM38.9 113.7l2.3 .2h-2.2z"/>
<path d="M39 113.9l2.2 .1zM39 113.9l2.2 .1z"/>
<path d="M39 114l2.4 .3-.2-.3zM39 114l2.4 .3h-2.2z"/>
<path d="M39.2 114.3h2.3zM39.2 114.3h2.3z"/>
<path d="M39.3 114.3l2.4 .3-.2-.3zM39.3 114.3l2.4 .3h-2.2z"/>
<path d="M39.5 114.6h2.2zM39.5 114.6h2.2z"/>
<path d="M39.6 114.6l2.2 .3-.1-.3zM39.6 114.6l2.2 .3h-2z"/>
<path d="M39.8 114.9h2.1zM39.8 114.9h2.1z"/>
<path d="M39.8 114.9l2.2 .2-.1-.2zM39.8 114.9l2.2 .2h-1.9z"/>
<path d="M40.1 115.1l1.9 .1zM40.1 115.1l1.9 .1z"/>
<path d="M40.1 115.2l2 .2-.1-.2zM40.1 115.2l2 .2h-1.7z"/>
<path d="M40.4 115.4l1.7 .1zM40.4 115.4l1.7 .1z"/>
<path d="M40.4 115.5l1.7 .2v-.2zM40.4 115.5l1.7 .2h-1.4z"/>
<path d="M40.7 115.7h1.4zM40.7 115.7h1.4z"/>
<path d="M40.8 115.7l1.3 .1v-.1zM40.8 115.7l1.3 .1z"/>
<path d="M41 115.8l1.1 .1zM41 115.8l1.1 .1z"/>
<path d="M41.1 115.9h1zM41.1 115.9l.9 .1z"/>
<path d="M41.3 116h.7zM41.3 116h.6z"/>
<path d="M41.4 116h.4zM41.5 116h.3z"/>
<path d="M39.7 95.8h.2zM39.7 95.8h.2z"/>
<path d="M39.7 95.8l.3 .1zM39.7 95.8l.3 .1z"/>
<path d="M39.7 95.9h.3zM39.6 95.9h.4z"/>
<path d="M39.6 95.9h.5zM39.6 95.9h.5zM39.6 95.9h.5zM39.6 95.9h.5z"/>
<path d="M39.6 95.9l.6 .1zM39.6 95.9l.6 .1zM39.6 96h.6zM39.6 96h.6z"/>
<path d="M39.6 96l.8 .1zM39.6 96l.8 .1z"/>
<path d="M39.6 96.1h.8zM39.6 96.1h.8z"/>
<path d="M39.6 96.1l.9 .1zM39.6 96.1l.9 .1zM39.7 96.2h.8zM39.7 96.2h.8z"/>
<path d="M39.7 96.2l.9 .1zM39.7 96.2l.9 .1z"/>
<path d="M39.7 96.3l.9 .1zM39.7 96.3l.9 .1z"/>
<path d="M39.8 96.4h.9zM39.8 96.4h.9z"/>
<path d="M39.8 96.4l.9 .1zM39.8 96.4l.9 .1z"/>
<path d="M39.8 96.5l1 .1zM39.8 96.5l1 .1z"/>
<path d="M39.9 96.6h.9zM39.9 96.6h.9z"/>
<path d="M39.9 96.6l1 .1zM39.9 96.6l1 .1z"/>
<path d="M40 96.7h.9zM40 96.7h.9z"/>
<path d="M40.1 96.7l.8 .1zM40.1 96.7l.8 .1z"/>
<path d="M40.1 96.8l.9 .1zM40.1 96.8l.9 .1z"/>
<path d="M40.2 96.9h.8zM40.2 96.9h.8zM40.3 96.9h.7z"/>
<path d="M40.3 96.9l.7 .1zM40.3 96.9l.7 .1zM40.4 97h.6z"/>
<path d="M40.4 97l.6 .1zM40.4 97l.6 .1z"/>
<path d="M40.5 97.1h.5zM40.5 97.1h.5z"/>
<path d="M40.6 97.1h.4zM40.6 97.1l.3 .1zM40.7 97.2h.2z"/>
</g>
<g fill="#000" stroke="#000" stroke-width=".21">
<path d="M15 10.1l.2 .2h266.5zM15 10.1h266.9l-.2 .2z"/>
<path d="M281.7 10.3v189.6l.2-189.8zM281.9 10.1v190l-.2-.2z"/>
<path d="M220.8 164.6v9.1h.5zM220.8 164.6h.5v9.1z"/>
<path d="M231 164.6v9.1h.5zM231 164.6h.5v9.1z"/>
<path d="M200.8 164.8h81.1v-.4zM200.8 164.4h81.1l-81.1 .4z"/>
<path d="M200.8 174h81.1v-.5zM200.8 173.5h81.1l-81.1 .5z"/>
<path d="M15.2 10.3l-.2 189.8 .2-.2zM15 10.1l.2 .2-.2 189.8z"/>
<path d="M15.2 199.9l266.7 .2-.2-.2zM15.2 199.9l266.7 .2h-266.9z"/>
<path d="M200.8 189.2h81.1v-.5zM200.8 188.7h81.1l-81.1 .5z"/>
<path d="M200.8 189.2h81.1v-.5zM200.8 188.7h81.1l-81.1 .5z"/>
<path d="M200.6 164.6v35.5h.5zM200.6 164.6h.5v35.5z"/>
<path d="M251.2 173.7v26.4h.5zM251.2 173.7h.5v26.4z"/>
</g>
<g font-size="3.5">
<text x="202.9" y="178.6">Bariera przeciwrumowiskowa VX</text>
<text x="203" y="183">Typ: VX060L - H2, Bariera 1</text>
<text x="202.9" y="187.8">Piwniczna</text>
</g>
<g font-size="2.9">
<text x="25.1" y="29.2">WIDOK Z BOKU</text>
<text x="81.5" y="29">WIDOK Z PRZODU</text>
<text x="67.7" y="135.1">WIDOK Z GÓRY</text>
<text x="45.4" y="168.5">ELEMENTY:</text>
</g>
<g font-size="2.8">
<text x="204.6" y="167.9">Modyfikacje:</text>
<text x="223.4" y="167.6">M:%</text>
<text x="210.6" y="171.2">-</text>
<text x="252.4" y="177.4">Opracował</text>
<text x="265.3" y="177.4">22.11.16</text>
<text x="252.4" y="182.4">Sprawdził</text>
<text x="265.3" y="182.5">22.11.16</text>
<text x="252.6" y="187.2">Zatwierdził</text>
<text x="265.3" y="187.5">22.11.16</text>
<text x="121.1" y="197.8">są zastrzeżone.</text>
<text x="121.1" y="194.3">Dokument jest właśnością GEOBRUGG AG, wszelkie prawa do kopiowania</text>
</g>
<g font-size="2.6">
<text x="201.7" y="195.9">GEOBRUGG AG</text>
<text x="201.8" y="199">CH-8590 Romanshorn</text>
</g>
<g font-size="2.5">
<text x="37.6" y="48.8" transform="rotate(-2 37.6 48.8)">5°</text>
<text x="259.6" y="71.9" transform="rotate(-90 259.6 71.9)">2 m</text>
<text x="43.4" y="78.3" transform="rotate(-90 43.4 78.3)">PION</text>
<text x="25.5" y="90.4">KIERUNEK</text>
<text x="25.5" y="93.4">PRZEPŁYWU</text>
<text x="35.7" y="107.1" transform="rotate(-22 35.7 107.1)">45°</text>
<text x="107.8" y="117.9">1.5 m</text>
<text x="163.3" y="117.9">2 m</text>
<text x="216.8" y="117.9">1.5 m</text>
<text x="46.8" y="123.7">GŁOWICA KOTWY LINOWEJ</text>
<text x="226" y="143" transform="rotate(83 226 143)">15°</text>
<text x="103.4" y="146.4" transform="rotate(-83 103.4 146.4)">15°</text>
<text x="166.5" y="146.3" transform="rotate(-90 166.5 146.3)">KIERUNEK PRZEPŁYWU</text>
<text x="263.6" y="147.2" transform="rotate(82 263.6 147.2)">15°</text>
<text x="66.1" y="150.5" transform="rotate(-83 66.1 150.5)">15°</text>
</g>
<g font-size="2.5" fill="#f00">
<text x="52" y="53.6">250 kN</text>
<text x="271.1" y="53.1">250 kN</text>
<text x="94.2" y="111">250 kN</text>
<text x="231.5" y="110.5">250 kN</text>
<text x="45.5" y="183.3">KOTEW LINOWA, TYP 18.5 mm</text>
</g>
<g font-size="2.5" fill="#00bfff">
<text x="116.3" y="57">LS</text>
<text x="140.6" y="57">SS</text>
<text x="211" y="57">PS</text>
<text x="109.7" y="60.1">SIATKA ROCCO</text>
<text x="114.1" y="63.1">7/3/300</text>
<text x="134.2" y="60.1">SIATKA ROCCO</text>
<text x="138.6" y="63.1">7/3/300</text>
<text x="204.6" y="60.1">SIATKA ROCCO</text>
<text x="209" y="63.1">7/3/300</text>
<text x="45.5" y="179.7">SIATKA ROCCO 7/3/300</text>
</g>
<text font-size="2.5" fill="#00f" x="45.5" y="172.8">LINA PODPIERAJĄCA ø20mm Z PIERŚCIENIEM HAMUJĄCYM</text>
<text font-size="2.5" fill="#00ff7f" x="45.5" y="176.5">LINA GRANICZNA ø20mm Z PIERŚCIENIEM HAMUJĄCYM</text>
</svg>
